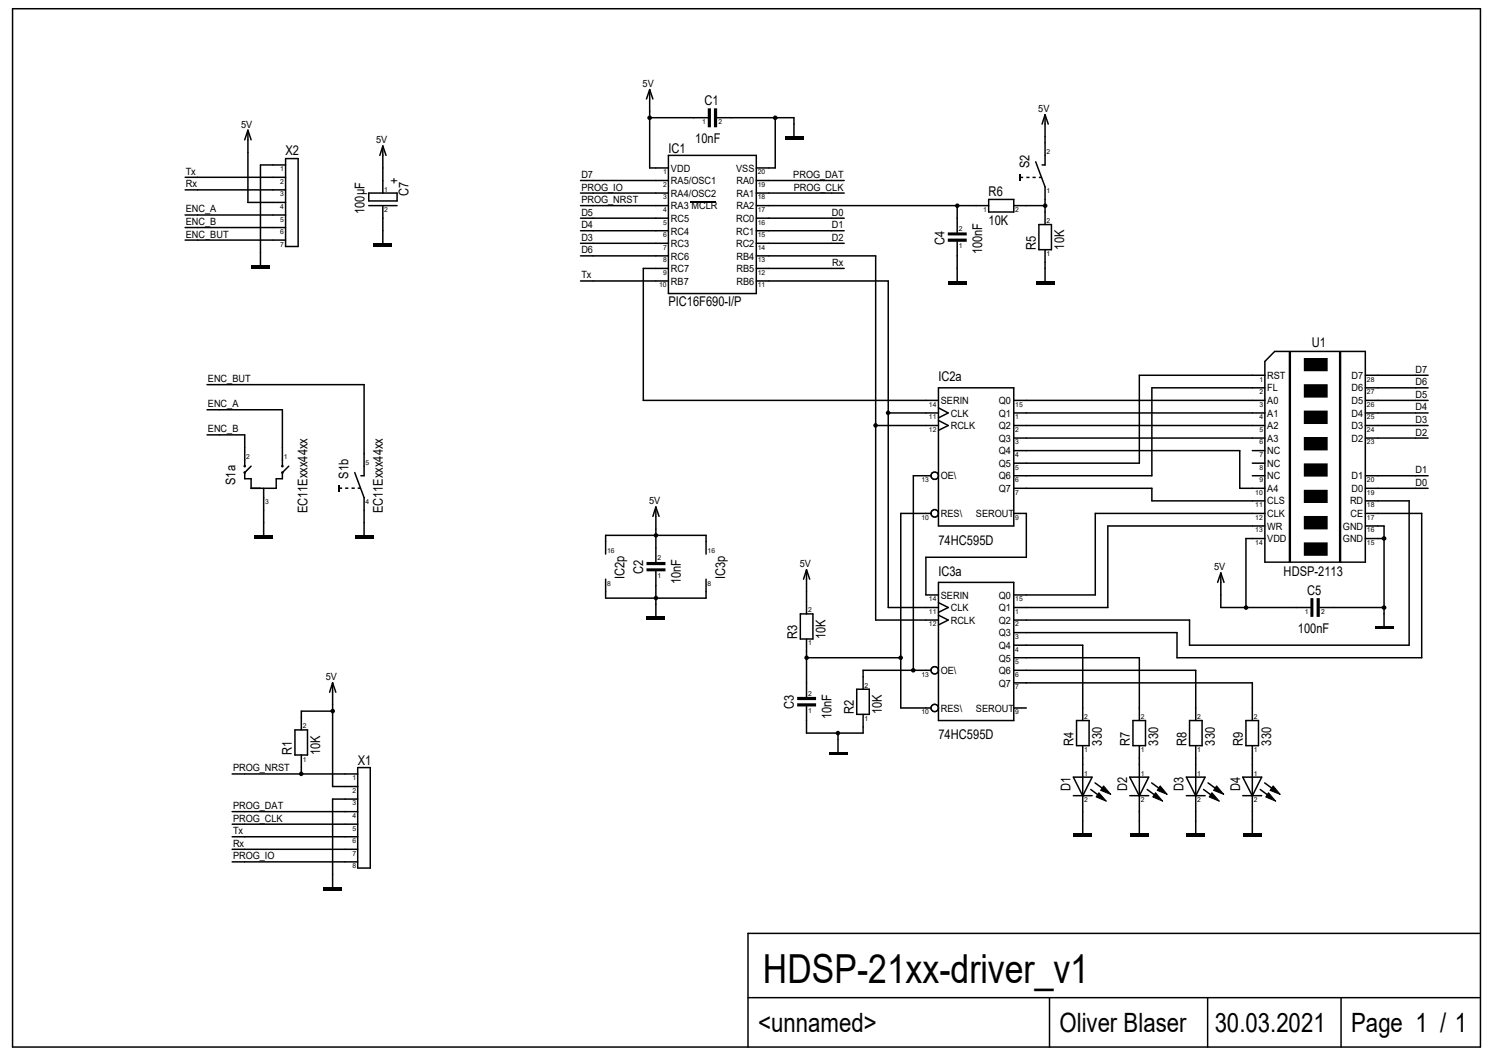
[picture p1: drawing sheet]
<svg xmlns="http://www.w3.org/2000/svg" width="297mm" height="210mm" viewBox="0 0 297 210" stroke-linecap="round" stroke-linejoin="round" font-family="sans-serif">
<g fill="none" stroke="#000" stroke-width=".3">
<path d="M2.5 1.7h292v206.5h-292zM129.2 17.8v15.6h3.8M129.2 17.8l.7 1.9M129.2 17.8l-.6 1.9M36.8 37.8h20M36.8 35.3h20M49.3 25.9v14.4h7.5M49.3 25.9l.7 1.9M49.3 25.9l-.6 1.9M56.8 32.8h-5v19.9M56.8 31.5h2.5v17.5h-2.5zM73.4 38.4h5.6v1.6h-5.6z"/>
<path d="M76.2 29v9.4M76.2 29l.6 1.9M76.2 29l-.6 1.9M115.5 35.9h17.5M115.5 38.4h17.5M129.2 23.4h11.6M133 30.9h17.5v27.5h-17.5zM142.7 23.4h15.2v3.8M150.5 35.9h17.4M150.5 38.4h17.4M154.2 23.4v10h-3.7M196.7 39.7h5v2.5h-5z"/>
<path d="M206 32.2l1.9 5v7.5M207.9 22.8v10h-.6M207.9 22.8l.6 1.9M207.9 22.8l-.6 1.9M36.8 47.8h20M36.8 45.3h20M36.8 42.8h20M73.4 40.9h5.6M76.2 40.9v7.5M115.5 40.9h17.5M115.5 48.4h17.5M115.5 45.9h17.5"/>
<path d="M115.5 43.4h17.5M115.5 50.9h17.5M115.5 55.9h17.5M133 53.4h-5v26.2h58.7M150.5 55.9h26.2v64.9h10M150.5 40.9h46.2M150.5 48.4h17.4M150.5 45.9h17.4M150.5 43.4h17.4M150.5 50.9h23.7v72.4h12.5M150.5 53.4h17.4M190.4 40.9v5.3"/>
<path d="M190.4 48.1v7.8M201.7 40.9h6.2M206.7 44.7h2.5v5h-2.5zM207.9 49.7v6.2M41.2 76.5h31.2v18.1h-.6M186.7 77.1h15v27.5h-15zM201.7 79.6h49.9M251.6 74.6h-24.9v17.5h-25M251.6 77.1h-22.4v17.5h-27.5M253.6 69.9h18v41.9h-20v-39.9zM271.6 77.1h12.5M271.6 79.6h12.5"/>
<path d="M271.6 74.6h12.5M41.2 86.5h7.5v6.2M41.2 81.5h15v11.2M50 92.7l-1.3 1.3v1.2h1.3v1.9h4.9v-1.9h1.3v-1.2l1.2-1.3M52.5 97.1v9.4M70.6 94l1.8 5v7.5M174.2 84.6h12.5M176.7 82.1h10M185.2 94.6h-3.5v38.7M186.7 83.6l1.9 1-1.9 1M186.7 81.1l1.9 1-1.9 1M201.7 84.6h49.9"/>
<path d="M201.7 82.1h49.9M201.7 87.1h49.9M201.7 97.1h27.5v2.5h22.4M201.7 89.6h44.9v7.5h5M249.1 94.6h2.5M249.1 92.1h2.5M249.1 89.6h2.5M271.6 99.6h8.7v28.7h-43.7v-5h-34.9M271.6 84.6h12.5M271.6 82.1h12.5M271.6 87.1h12.5M271.6 94.6h12.5"/>
<path d="M271.6 97.1h12.5M120.5 110.2v-3.7h20v3.7M120.5 115.2v3.8h20v-3.8M130.5 100.8v11M130.5 113.6v9.1M130.5 100.8l.6 1.9M130.5 100.8l-.6 1.9M160.4 113.3v8.8M160.4 113.3l.7 1.9M160.4 113.3l-.5 1.9M185.2 102.1h-6v38.7h6M186.7 115.8h15v27.5h-15z"/>
<path d="M186.7 119.8l1.9 1-1.9 1M201.7 102.1h2.5v8.7h-20v7.5h2.5M242.9 114v6.8h17.8M242.9 114l.6 1.8M242.9 114l-.7 1.8M251.6 107.1h-3.7v13.7M251.6 104.6h-31.2v16.2h-18.7M251.6 102.1h-33.7v16.2h-16.2M271.6 104.6h3.7v20M271.6 102.1h11.2v28.7h-48.7v-5h-32.4M271.6 107.1h3.7M66.2 135.8v20.6h5"/>
<path d="M66.2 135.8l.6 1.9M66.2 135.8l-.6 1.9M159.2 122.1h2.5v5h-2.5zM160.4 127.1v11.5M160.4 130.8h18.8M170.4 137.1h2.5v5h-2.5zM185.2 133.3h-13.5v3.8M186.7 122.3l1.9 1-1.9 1M201.7 135.8h47.4v7.5M201.7 133.3h36.2v10M201.7 130.8h25v12.5M201.7 128.3h13.7v15"/>
<path d="M262.6 120.8h12.7M46.2 153.9h25M58.7 145.2h2.5v5h-2.5zM59.9 150.2v3.7M66.2 141.4h-6.3v3.8M71.2 158.9h-5v17.5M71.2 152.7h2.5v19.9h-2.5zM160.4 140.5v5.3h11.3v-3.7M166.7 145.8v3.8M201.7 140.8h2.5M213.5 158.2h3.8M213.5 154.6h3.8l-1.9 3.7z"/>
<path d="M214.2 143.3h2.5v5h-2.5zM215.4 148.3v17.5M217 157l2 1.5M217.8 155.7l2.1 1.5M224.7 158.2h3.8M224.7 154.6h3.8l-1.8 3.7zM225.4 143.3h2.5v5h-2.5zM226.7 148.3v17.5M228.2 157l2.1 1.5M229.1 155.7l2.1 1.5M236 158.2h3.7M236 154.6h3.7l-1.8 3.7z"/>
<path d="M236.6 143.3h2.5v5h-2.5zM237.9 148.3v17.5M239.4 157l2.1 1.5M240.3 155.7l2.1 1.5M247.2 158.2h3.8M247.2 154.6h3.8l-1.9 3.7zM247.9 143.3h2.5v5h-2.5zM249.1 148.3v17.5M250.7 157l2.1 1.5M251.6 155.7l2.1 1.5M46.2 171.4h25M46.2 168.9h25"/>
<path d="M46.2 166.4h25M46.2 163.9h25M46.2 161.4h25M148.8 198.4h145.5M208.8 198.4v9.8M240.2 198.4v9.8M266.8 198.4v9.8M294.3 185.6h-145.5v22.6"/>
<circle cx="185.9" cy="94.6" r=".73"/>
<circle cx="185.9" cy="102.1" r=".73"/>
<circle cx="185.9" cy="133.3" r=".73"/>
<circle cx="185.9" cy="140.8" r=".73"/>
</g>
<g fill="#000">
<path d="M142 21.5h.7v3.8h-.7zM140.8 21.5h.6v3.8h-.6z" fill-rule="evenodd"/>
<path d="M156.1 27.2h3.8v.6h-3.8z" fill-rule="evenodd"/>
<path d="M202.9 35.1h.6v.3h-.6zM204.2 35.1h.6v.3h-.6zM205.4 35.1h.6v.3h-.6zM206.7 35.1h.6v.3h-.6z" fill-rule="evenodd"/>
<path d="M202.8 34.7h.3v1.2h-.3z" fill-rule="evenodd"/>
<path d="M50 52.7h3.7v.7h-3.7z" fill-rule="evenodd"/>
<path d="M74.3 48.4h3.8v.6h-3.8z" fill-rule="evenodd"/>
<path d="M188.6 55.9h3.7v.6h-3.7z" fill-rule="evenodd"/>
<path d="M188.6 46.2h3.7v.6h-3.7zM188.6 47.5h3.7v.6h-3.7z" fill-rule="evenodd"/>
<path d="M206 55.9h3.8v.6h-3.8z" fill-rule="evenodd"/>
<path d="M256.4 69.9h.4v41.9h-.4zM266.4 69.9h.4v41.9h-.4z" fill-rule="evenodd"/>
<path d="M67.4 96.9h.7v.3h-.7zM68.7 96.9h.6v.3h-.6zM69.9 96.9h.7v.3h-.7zM71.2 96.9h.6v.3h-.6z" fill-rule="evenodd"/>
<path d="M67.3 96.5h.3v1.2h-.3z" fill-rule="evenodd"/>
<path d="M50.6 106.5h3.7v.6h-3.7z" fill-rule="evenodd"/>
<path d="M70.6 106.5h3.7v.6h-3.7z" fill-rule="evenodd"/>
<path d="M128.6 111.8h3.8v.6h-3.8zM128.6 113h3.8v.6h-3.8z" fill-rule="evenodd"/>
<path d="M259.4 107.9h4.7v2.6h-4.7zM259.4 71.2h4.7v2.6h-4.7zM259.4 102.6h4.7v2.7h-4.7zM259.4 97.4h4.7v2.6h-4.7zM259.4 81.7h4.7v2.6h-4.7zM259.4 76.4h4.7v2.7h-4.7zM259.4 92.2h4.7v2.6h-4.7zM259.4 86.9h4.7v2.7h-4.7z" fill-rule="evenodd"/>
<path d="M261.9 119h.7v3.7h-.7zM260.7 119h.6v3.7h-.6z" fill-rule="evenodd"/>
<path d="M128.6 122.7h3.8v.6h-3.8z" fill-rule="evenodd"/>
<path d="M158.6 138.6h3.7v.6h-3.7zM158.6 139.9h3.7v.6h-3.7z" fill-rule="evenodd"/>
<path d="M273.5 124.6h3.7v.6h-3.7z" fill-rule="evenodd"/>
<path d="M164.8 149.6h3.8v.6h-3.8z" fill-rule="evenodd"/>
<path d="M64.3 176.4h3.8v.6h-3.8z" fill-rule="evenodd"/>
<path d="M213.5 165.8h3.8v.6h-3.8z" fill-rule="evenodd"/>
<path d="M224.7 165.8h3.8v.6h-3.8z" fill-rule="evenodd"/>
<path d="M236 165.8h3.7v.6h-3.7z" fill-rule="evenodd"/>
<path d="M247.2 165.8h3.8v.6h-3.8z" fill-rule="evenodd"/>
<circle cx="129.3" cy="23.4" r=".47"/>
<circle cx="154.2" cy="23.4" r=".47"/>
<circle cx="190.4" cy="40.9" r=".45"/>
<circle cx="207.9" cy="40.9" r=".45"/>
<circle cx="48.7" cy="94" r=".26"/>
<circle cx="48.7" cy="92.7" r=".26"/>
<circle cx="56.2" cy="92.7" r=".26"/>
<circle cx="56.2" cy="94" r=".26"/>
<circle cx="174.2" cy="84.6" r=".45"/>
<circle cx="176.7" cy="82.1" r=".45"/>
<circle cx="130.5" cy="106.5" r=".45"/>
<circle cx="130.5" cy="118.9" r=".45"/>
<circle cx="275.3" cy="107.1" r=".47"/>
<circle cx="160.5" cy="130.8" r=".45"/>
<circle cx="179.2" cy="130.8" r=".45"/>
<circle cx="181.7" cy="133.3" r=".45"/>
<circle cx="247.9" cy="120.8" r=".45"/>
<circle cx="275.3" cy="120.8" r=".47"/>
<circle cx="59.9" cy="153.9" r=".45"/>
<circle cx="66.2" cy="141.4" r=".45"/>
<circle cx="166.7" cy="145.8" r=".45"/>
</g>
<path d="M218.6 157.6l1.5 1.7-2-.8zM219.5 156.3l1.5 1.7-2.1-.8zM229.9 157.6l1.4 1.7-2-.8zM230.8 156.3l1.4 1.7-2-.8zM241.1 157.6l1.5 1.7-2.1-.8zM242 156.3l1.5 1.7-2.1-.8zM252.3 157.6l1.5 1.7-2-.8zM253.3 156.3l1.4 1.7-2.1-.8z" fill="#000" stroke="#000" stroke-width=".2"/>
<path d="M137.4 40.2h5" fill="none" stroke="#000" stroke-width=".21"/>
<text font-size="8" x="151.8" y="195.5">HDSP-21xx-driver_v1</text>
<g font-size="5.3">
<text x="150.8" y="205.3">&lt;unnamed&gt;</text>
<text x="210.8" y="205.3">Oliver Blaser</text>
<text x="241.7" y="205.3">30.03.2021</text>
<text x="268.8" y="205.3">Page 1 / 1</text>
</g>
<g font-size="2.7">
<text x="140.2" y="20.9">C1</text>
<text x="138.3" y="28.4">10nF</text>
<text x="56.8" y="30.9">X2</text>
<text x="133" y="30.4">IC1</text>
<text x="204.8" y="33.4" transform="rotate(-90 204.8 33.4)">S2</text>
<text x="79.4" y="36.5" transform="rotate(-90 79.4 36.5)">+</text>
<text x="81.3" y="39.1" transform="rotate(-90 81.3 39.1)">C7</text>
<text x="196.7" y="39">R6</text>
<text x="72.5" y="42.5" transform="rotate(-90 72.5 42.5)">100µF</text>
<text x="196.7" y="44.7">10K</text>
<text x="187.9" y="48.7" transform="rotate(-90 187.9 48.7)">C4</text>
<text x="195.4" y="50.6" transform="rotate(-90 195.4 50.6)">100nF</text>
<text x="206" y="49.7" transform="rotate(-90 206 49.7)">R5</text>
<text x="211.7" y="49.7" transform="rotate(-90 211.7 49.7)">10K</text>
<text x="133" y="60.8">PIC16F690-I/P</text>
<text x="261" y="69">U1</text>
<text x="186.7" y="75.9">IC2a</text>
<text x="69.3" y="95.2" transform="rotate(-90 69.3 95.2)">S1b</text>
<text x="46.8" y="96.5" transform="rotate(-90 46.8 96.5)">S1a</text>
<text x="61.2" y="102.1" transform="rotate(-90 61.2 102.1)">EC11Exxx44xx</text>
<text x="76.2" y="102.1" transform="rotate(-90 76.2 102.1)">EC11Exxx44xx</text>
<text x="186.7" y="108.3">74HC595D</text>
<text x="124.3" y="115.2" transform="rotate(-90 124.3 115.2)">IC2p</text>
<text x="128" y="114.3" transform="rotate(-90 128 114.3)">C2</text>
<text x="135.5" y="116.2" transform="rotate(-90 135.5 116.2)">10nF</text>
<text x="144.2" y="115.2" transform="rotate(-90 144.2 115.2)">IC3p</text>
<text x="186.7" y="114.6">IC3a</text>
<text x="255.3" y="114.6">HDSP-2113</text>
<text x="260" y="118.3">C5</text>
<text x="258.2" y="125.8">100nF</text>
<text x="158.6" y="127.1" transform="rotate(-90 158.6 127.1)">R3</text>
<text x="164.2" y="127.1" transform="rotate(-90 164.2 127.1)">10K</text>
<text x="157.9" y="141.1" transform="rotate(-90 157.9 141.1)">C3</text>
<text x="165.4" y="143" transform="rotate(-90 165.4 143)">10nF</text>
<text x="169.8" y="142.1" transform="rotate(-90 169.8 142.1)">R2</text>
<text x="175.4" y="142.1" transform="rotate(-90 175.4 142.1)">10K</text>
<text x="186.7" y="147.1">74HC595D</text>
<text x="213.5" y="148.3" transform="rotate(-90 213.5 148.3)">R4</text>
<text x="219.2" y="148.3" transform="rotate(-90 219.2 148.3)">330</text>
<text x="224.8" y="148.3" transform="rotate(-90 224.8 148.3)">R7</text>
<text x="230.4" y="148.3" transform="rotate(-90 230.4 148.3)">330</text>
<text x="236" y="148.3" transform="rotate(-90 236 148.3)">R8</text>
<text x="241.6" y="148.3" transform="rotate(-90 241.6 148.3)">330</text>
<text x="247.2" y="148.3" transform="rotate(-90 247.2 148.3)">R9</text>
<text x="252.9" y="148.3" transform="rotate(-90 252.9 148.3)">330</text>
<text x="58.1" y="150.2" transform="rotate(-90 58.1 150.2)">R1</text>
<text x="63.7" y="150.2" transform="rotate(-90 63.7 150.2)">10K</text>
<text x="71.2" y="152.1">X1</text>
<text x="213" y="157.4" transform="rotate(-90 213 157.4)">D1</text>
<text x="224.2" y="157.4" transform="rotate(-90 224.2 157.4)">D2</text>
<text x="235.5" y="157.4" transform="rotate(-90 235.5 157.4)">D3</text>
<text x="246.7" y="157.4" transform="rotate(-90 246.7 157.4)">D4</text>
</g>
<g font-size="2">
<text x="127.8" y="17.3">5V</text>
<text x="206.5" y="22.3">5V</text>
<text x="48" y="25.4">5V</text>
<text x="74.8" y="28.5">5V</text>
<text x="37" y="34.8">Tx</text>
<text x="115.7" y="35.4">D7</text>
<text x="133.5" y="34.2">VDD</text>
<text x="146.4" y="34.2">VSS</text>
<text x="157.8" y="35.4">PROG_DAT</text>
<text x="37" y="37.3">Rx</text>
<text x="115.7" y="37.9">PROG_IO</text>
<text x="115.7" y="40.4">PROG_NRST</text>
<text x="133.5" y="41.7">RA3 MCLR</text>
<text x="133.5" y="39.2">RA4/OSC2</text>
<text x="133.5" y="36.7">RA5/OSC1</text>
<text x="146.5" y="41.7">RA2</text>
<text x="146.5" y="39.2">RA1</text>
<text x="146.5" y="36.7">RA0</text>
<text x="157.9" y="37.9">PROG_CLK</text>
<text x="37" y="47.2">ENC_BUT</text>
<text x="37" y="44.7">ENC_B</text>
<text x="37" y="42.2">ENC_A</text>
<text x="115.7" y="47.9">D3</text>
<text x="115.7" y="45.4">D4</text>
<text x="115.7" y="42.9">D5</text>
<text x="133.5" y="46.7">RC4</text>
<text x="133.5" y="44.2">RC5</text>
<text x="146.4" y="46.7">RC1</text>
<text x="146.4" y="44.2">RC0</text>
<text x="165.5" y="47.9">D2</text>
<text x="165.5" y="45.4">D1</text>
<text x="165.5" y="42.9">D0</text>
<text x="115.7" y="50.4">D6</text>
<text x="133.5" y="51.6">RC6</text>
<text x="133.5" y="49.1">RC3</text>
<text x="146.4" y="49.1">RC2</text>
<text x="146.5" y="51.6">RB4</text>
<text x="165.6" y="52.9">Rx</text>
<text x="115.7" y="55.4">Tx</text>
<text x="133.5" y="56.6">RB7</text>
<text x="133.5" y="54.1">RC7</text>
<text x="146.5" y="56.6">RB6</text>
<text x="146.5" y="54.1">RB5</text>
<text x="41.4" y="76">ENC_BUT</text>
<text x="252.1" y="77.8">FL</text>
<text x="252.1" y="75.4">RST</text>
<text x="268.9" y="75.4">D7</text>
<text x="268.9" y="77.8">D6</text>
<text x="281.6" y="76.6">D6</text>
<text x="281.6" y="74.1">D7</text>
<text x="41.4" y="81">ENC_A</text>
<text x="187.2" y="80.3">SERIN</text>
<text x="189.1" y="82.8">CLK</text>
<text x="198.7" y="80.3">Q0</text>
<text x="198.7" y="82.8">Q1</text>
<text x="252.1" y="82.8">A1</text>
<text x="252.1" y="80.3">A0</text>
<text x="268.9" y="80.3">D5</text>
<text x="268.9" y="82.8">D4</text>
<text x="281.6" y="81.6">D4</text>
<text x="281.6" y="79.1">D5</text>
<text x="41.4" y="86">ENC_B</text>
<text x="189.1" y="85.3">RCLK</text>
<text x="198.7" y="87.8">Q3</text>
<text x="198.7" y="85.3">Q2</text>
<text x="252.1" y="87.8">A3</text>
<text x="252.1" y="85.3">A2</text>
<text x="268.9" y="85.3">D3</text>
<text x="268.9" y="87.8">D2</text>
<text x="281.6" y="84.1">D3</text>
<text x="281.6" y="86.6">D2</text>
<text x="187.2" y="95.3">OE\</text>
<text x="198.7" y="95.3">Q6</text>
<text x="198.7" y="92.8">Q5</text>
<text x="198.7" y="90.3">Q4</text>
<text x="252.1" y="95.3">NC</text>
<text x="252.1" y="92.8">NC</text>
<text x="252.1" y="90.3">NC</text>
<text x="268.9" y="95.3">D1</text>
<text x="281.6" y="94.1">D1</text>
<text x="129.1" y="100.3">5V</text>
<text x="198.7" y="97.8">Q7</text>
<text x="252.1" y="100.3">CLS</text>
<text x="252.1" y="97.8">A4</text>
<text x="268.6" y="100.3">RD</text>
<text x="268.9" y="97.8">D0</text>
<text x="281.6" y="96.6">D0</text>
<text x="187.2" y="102.8">RES\</text>
<text x="194.1" y="102.8">SEROUT</text>
<text x="252.1" y="107.8">VDD</text>
<text x="252.1" y="105.3">WR</text>
<text x="252.1" y="102.8">CLK</text>
<text x="267.2" y="105.3">GND</text>
<text x="267.2" y="107.8">GND</text>
<text x="268.7" y="102.8">CE</text>
<text x="159.1" y="112.8">5V</text>
<text x="241.5" y="113.5">5V</text>
<text x="187.2" y="119.1">SERIN</text>
<text x="198.7" y="119.1">Q0</text>
<text x="189.1" y="124.1">RCLK</text>
<text x="189.1" y="121.6">CLK</text>
<text x="198.7" y="124.1">Q2</text>
<text x="198.7" y="121.6">Q1</text>
<text x="198.7" y="131.6">Q5</text>
<text x="198.7" y="129.1">Q4</text>
<text x="198.7" y="126.6">Q3</text>
<text x="64.8" y="135.3">5V</text>
<text x="187.2" y="134.1">OE\</text>
<text x="198.7" y="136.6">Q7</text>
<text x="198.7" y="134.1">Q6</text>
<text x="187.2" y="141.6">RES\</text>
<text x="194.1" y="141.6">SEROUT</text>
<text x="46.4" y="153.4">PROG_NRST</text>
<text x="46.4" y="160.9">PROG_DAT</text>
<text x="46.4" y="165.9">Tx</text>
<text x="46.4" y="163.4">PROG_CLK</text>
<text x="46.4" y="170.9">PROG_IO</text>
<text x="46.4" y="168.4">Rx</text>
</g>
<g font-size="1.4">
<text x="139.7" y="24.7">1</text>
<text x="143" y="24.7">2</text>
<text x="55.7" y="34.1">1</text>
<text x="131.9" y="34.7">1</text>
<text x="150.8" y="34.7">20</text>
<text x="208.2" y="30.6">2</text>
<text x="55.7" y="41.6">4</text>
<text x="55.7" y="39.1">3</text>
<text x="55.7" y="36.6">2</text>
<text x="76.5" y="38.1">1</text>
<text x="131.9" y="39.7">3</text>
<text x="131.9" y="37.2">2</text>
<text x="150.8" y="39.7">18</text>
<text x="150.8" y="37.2">19</text>
<text x="208.2" y="38.4">1</text>
<text x="55.7" y="46.6">6</text>
<text x="55.7" y="44.1">5</text>
<text x="76.5" y="42.2">2</text>
<text x="131.9" y="47.2">6</text>
<text x="131.9" y="44.7">5</text>
<text x="131.9" y="42.2">4</text>
<text x="150.8" y="47.2">15</text>
<text x="150.8" y="44.7">16</text>
<text x="150.8" y="42.2">17</text>
<text x="190.7" y="45.9">2</text>
<text x="195.6" y="42.2">1</text>
<text x="202" y="42.2">2</text>
<text x="208.2" y="44.4">2</text>
<text x="55.7" y="49.1">7</text>
<text x="131.9" y="52.2">8</text>
<text x="131.9" y="49.7">7</text>
<text x="150.8" y="52.2">13</text>
<text x="150.8" y="49.7">14</text>
<text x="190.7" y="49.4">1</text>
<text x="208.2" y="50.9">1</text>
<text x="131.1" y="57.1">10</text>
<text x="131.9" y="54.7">9</text>
<text x="150.8" y="57.1">11</text>
<text x="150.8" y="54.7">12</text>
<text x="250.5" y="75.9">1</text>
<text x="271.9" y="75.9">28</text>
<text x="184.8" y="80.9">14</text>
<text x="184.8" y="83.4">11</text>
<text x="202" y="80.9">15</text>
<text x="202" y="83.4">1</text>
<text x="250.5" y="83.4">4</text>
<text x="250.5" y="80.9">3</text>
<text x="250.5" y="78.4">2</text>
<text x="271.9" y="78.4">27</text>
<text x="271.9" y="80.9">26</text>
<text x="271.9" y="83.4">25</text>
<text x="184.8" y="85.9">12</text>
<text x="202" y="88.4">3</text>
<text x="202" y="85.9">2</text>
<text x="250.5" y="88.4">6</text>
<text x="250.5" y="85.9">5</text>
<text x="271.9" y="85.9">24</text>
<text x="271.9" y="88.4">23</text>
<text x="49" y="91.2">2</text>
<text x="56.5" y="91.2">1</text>
<text x="72.7" y="92.4">5</text>
<text x="183.3" y="95.9">13</text>
<text x="202" y="95.9">6</text>
<text x="202" y="93.4">5</text>
<text x="202" y="90.9">4</text>
<text x="250.5" y="95.9">9</text>
<text x="250.5" y="93.4">8</text>
<text x="250.5" y="90.9">7</text>
<text x="271.9" y="95.9">20</text>
<text x="52.7" y="100.2">3</text>
<text x="72.7" y="100.2">4</text>
<text x="202" y="98.4">7</text>
<text x="249.7" y="100.9">11</text>
<text x="249.7" y="98.4">10</text>
<text x="271.9" y="98.4">19</text>
<text x="271.9" y="100.9">18</text>
<text x="183.3" y="103.4">10</text>
<text x="202" y="103.4">9</text>
<text x="249.7" y="105.9">13</text>
<text x="249.7" y="103.4">12</text>
<text x="271.9" y="103.4">17</text>
<text x="271.9" y="105.9">16</text>
<text x="120.8" y="109.9">16</text>
<text x="130.8" y="111.5">2</text>
<text x="140.8" y="109.9">16</text>
<text x="249.7" y="108.4">14</text>
<text x="271.9" y="108.4">15</text>
<text x="120.8" y="116.5">8</text>
<text x="130.8" y="114.9">1</text>
<text x="140.8" y="116.5">8</text>
<text x="184.8" y="119.6">14</text>
<text x="202" y="119.6">15</text>
<text x="160.7" y="121.8">2</text>
<text x="184.8" y="124.6">12</text>
<text x="184.8" y="122.1">11</text>
<text x="202" y="124.6">2</text>
<text x="202" y="122.1">1</text>
<text x="259.6" y="122.1">1</text>
<text x="262.9" y="122.1">2</text>
<text x="160.7" y="128.4">1</text>
<text x="202" y="129.6">4</text>
<text x="202" y="127.1">3</text>
<text x="172" y="136.8">2</text>
<text x="183.3" y="134.6">13</text>
<text x="202" y="137.1">7</text>
<text x="202" y="134.6">6</text>
<text x="202" y="132.1">5</text>
<text x="160.7" y="138.3">2</text>
<text x="160.7" y="141.8">1</text>
<text x="172" y="143.3">1</text>
<text x="183.3" y="142.1">10</text>
<text x="202" y="142.1">9</text>
<text x="215.7" y="143">2</text>
<text x="227" y="143">2</text>
<text x="238.2" y="143">2</text>
<text x="249.4" y="143">2</text>
<text x="60.2" y="144.9">2</text>
<text x="215.7" y="149.6">1</text>
<text x="227" y="149.6">1</text>
<text x="238.2" y="149.6">1</text>
<text x="249.4" y="149.6">1</text>
<text x="60.2" y="151.5">1</text>
<text x="70.1" y="155.2">1</text>
<text x="215.7" y="154.3">1</text>
<text x="227" y="154.3">1</text>
<text x="238.2" y="154.3">1</text>
<text x="249.4" y="154.3">1</text>
<text x="70.1" y="160.2">3</text>
<text x="70.1" y="157.7">2</text>
<text x="215.7" y="159.6">2</text>
<text x="227" y="159.6">2</text>
<text x="238.2" y="159.6">2</text>
<text x="249.4" y="159.6">2</text>
<text x="70.1" y="167.7">6</text>
<text x="70.1" y="165.2">5</text>
<text x="70.1" y="162.7">4</text>
<text x="70.1" y="172.7">8</text>
<text x="70.1" y="170.2">7</text>
</g>
</svg>
